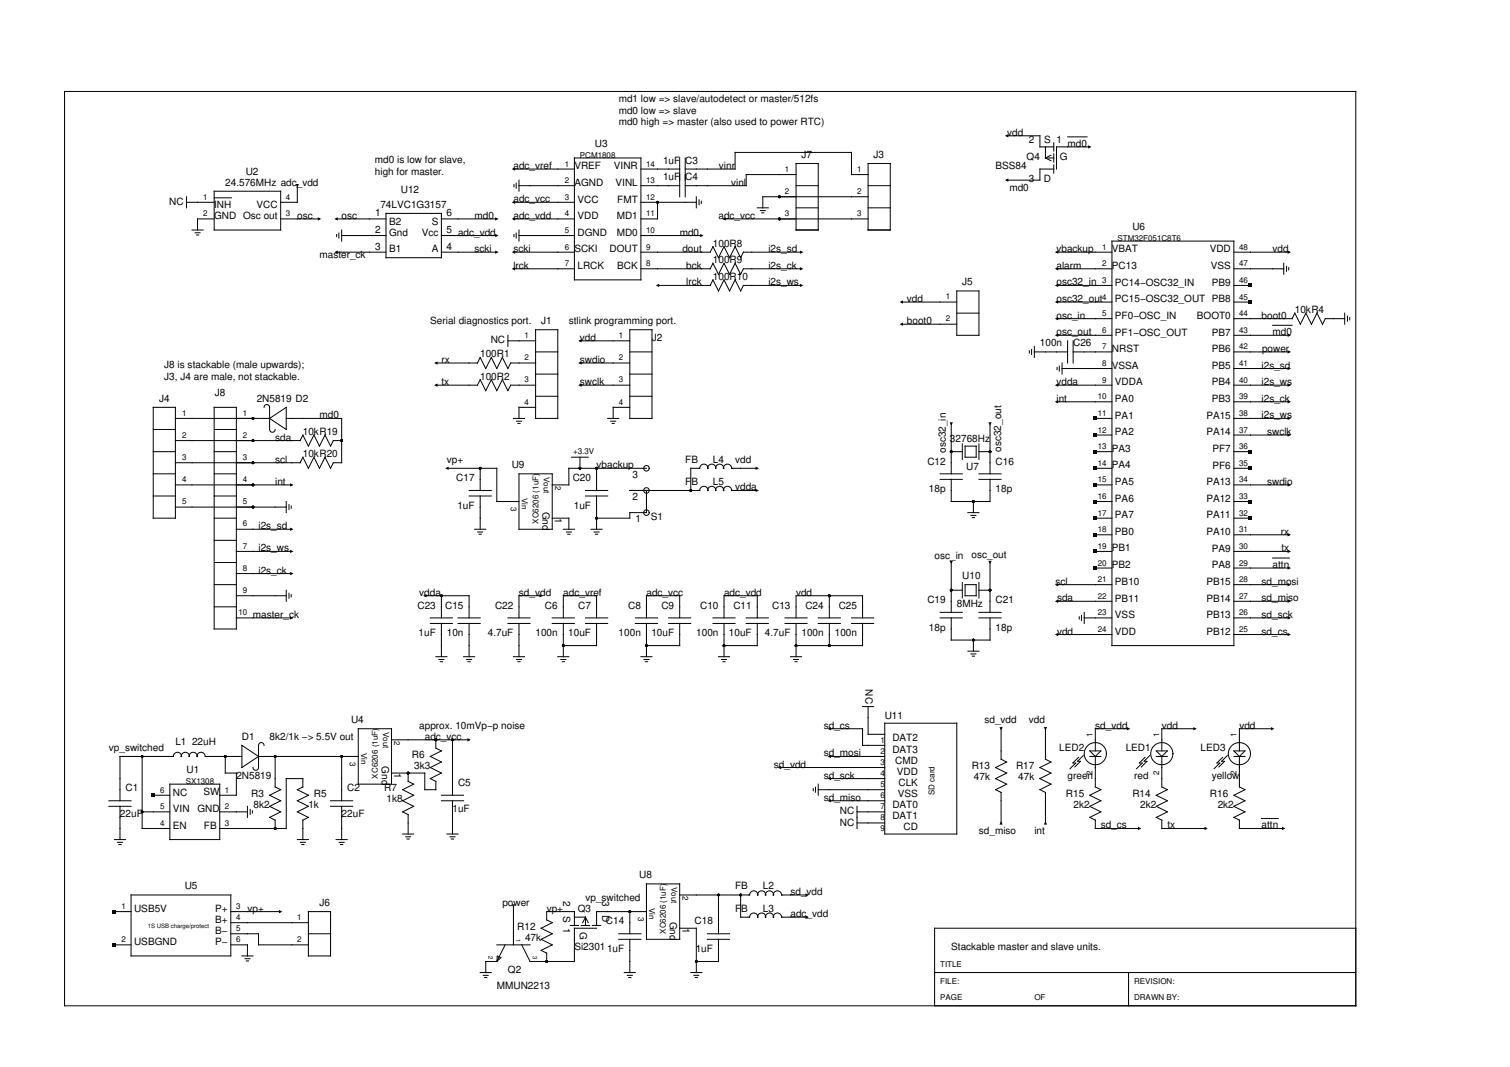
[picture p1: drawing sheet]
<svg xmlns="http://www.w3.org/2000/svg" width="297mm" height="210mm" viewBox="0 0 297 210" stroke-linecap="round" stroke-linejoin="round" font-family="sans-serif">
<g fill="none" stroke="#000" stroke-width=".2">
<path d="M12.7 18h254v179.9h-254zM36.7 39.8h5.4M36.7 38.7v2.2M42.1 37.6h13.1v7.6h-13.1zM42.1 38.9h3.4M58.5 36.5v3.3h-3.3M101 33.3h12M101 39.8h12M101.1 36.3v.4M101.5 36v1M102.1 36.5h10.9M102.1 35.4v2.2"/>
<path d="M113 31.1h13.1v24h-13.1zM126.1 33.3h7.6M126.1 36.5h7.6M126.1 39.8h10.9M129.3 39.8v3.3h-3.2M133.7 31.1v7.6M134.8 33.3h9.8v-3.3h22.9v4.3h3.3M134.8 31.1v7.6M137 38.7v2.2M137.5 39.3v1M138 39.6v.4M156.6 34.3h-9.8v2.2h-12"/>
<path d="M156.6 36.5h4.4M156.6 32.2h4.4v13h-4.4zM170.8 36.5h4.3M170.8 32.2h4.3v13h-4.3zM170.8 38.7h-20.7v2.2M198 26.7h6.6v2.2h2.7M205.7 31.1h1.6M205.7 28.9v2.2M205.7 31.1l1 .5M206.7 30.5l-1 .6M207.3 33.3h-2.7v2.1h-6.6M207.3 28.1v1.6"/>
<path d="M207.3 30.3v1.6M207.3 32.4v1.7M210 26.9h3.8M214.4 28.9h-6.6v4.4M37.8 45.2h2.2M38.4 45.8h1M38.6 46.2h.5M42.1 43.1h-3.2v2.1M55.2 43.1h7.6M66.1 43.1h9.8M66.1 49.6h9.8M66.2 46.1v.5"/>
<path d="M66.7 45.8v1M67.2 46.3h8.7M67.2 45.2v2.2M75.9 42h10.9v8.7h-10.9zM86.8 43.1h10.9M86.8 49.6h10.9M86.8 46.3h10.9M101 43.1h12M101 49.6h12M101 52.9h12M101.1 46.1v.5M101.5 45.8v1"/>
<path d="M102.1 46.3h10.9M102.1 45.2v2.2M126.1 49.6h13.6l.6-1.1 1 2.2 1.1-2.2 1.1 2.2 1.1-2.2 1.1 2.2 .5-1.1h11.5M126.1 52.9h13.6l.6-1.1 1 2.2 1.1-2.2 1.1 2.2 1.1-2.2 1.1 2.2 .5-1.1h11.5M126.1 46.3h12M129.3 56.1h10.4l.6-1 1 2.1 1.1-2.1 1.1 2.1 1.1-2.1 1.1 2.1 .5-1.1h11.5M142.4 43.1h28.4M149 40.9h2.1M149.6 41.4h.9M149.8 41.9h.5M156.6 40.9h4.4M170.8 40.9h4.3"/>
<path d="M177.3 59.4h10.9M188.2 57.2h4.4v8.8h-4.4zM207.8 49.6h10.9M207.8 52.9h10.9M207.8 56.1h10.9M207.8 59.4h10.9M218.7 47.4h24v79.6h-24zM242.7 49.6h10.9M242.7 52.9h9.8M242.7 56.1h3.3M242.7 59.4h3.3M252.5 51.8v2.2"/>
<path d="M253.1 52.4v1M253.5 52.7v.4M85.7 75.8h8.2l.6-1.1 1 2.2 1.1-2.2 1.1 2.2 1.1-2.2 1.1 2.2 .6-1.1h4.9M85.7 71.4h8.2l.6-1.1 1 2.2 1.1-2.2 1.1 2.2 1.1-2.2 1.1 2.2 .6-1.1h4.9M99.9 67.1h5.5M99.9 66v2.1M105.4 64.9h4.3v17.4h-4.3zM105.4 73.6h4.3M105.4 78h4.3M105.4 69.2h4.3M114.1 75.8h9.8M114.1 67.1h9.8"/>
<path d="M114.1 71.4h9.8M123.9 64.9h4.4v17.4h-4.4zM123.9 73.6h4.4M123.9 78h4.4M123.9 69.2h4.4M177.3 63.8h10.9M188.2 61.6h4.4M202.5 69v.4M202.9 68.7v1M203.5 69.2h6.5M203.5 68.1v2.2M207.8 62.7h10.9"/>
<path d="M207.8 66h10.9M207.8 75.8h10.9M207.8 79h10.9M207.9 72.3v.4M208.4 72v1M208.9 72.5h9.8M208.9 71.4v2.2M210 67.1v4.3M211.1 69.2h7.6M211.1 67.1v4.3M242.7 62.7h11.5M242.7 66h10.9"/>
<path d="M242.7 72.5h10.9M242.7 75.8h10.9M242.7 79h10.9M242.7 69.2h10.9M250.3 64h3.9M254.2 62.7l.5-1.1 1.1 2.2 1.1-2.2 1.1 2.2 1.1-2.2 1.1 2.2 .5-1.1h3.8M264.5 61.6v2.2M265.1 62.2v1M265.5 62.5v.4M30.1 93.2h4.4M30.1 80.1h4.4v21.8h-4.4zM30.1 97.6h4.4"/>
<path d="M30.1 88.9h4.4M30.1 84.5h4.4M34.5 95.4h22.9M34.5 82.3h18.5M34.5 86.7h24.6M34.5 91h24.6M34.5 99.8h21.8M42.1 93.2h4.4M42.1 97.6h4.4M42.1 80.1h4.4v43.6h-4.4zM42.1 88.9h4.4M42.1 84.5h4.4"/>
<path d="M51.9 80.1a.55 .55 0 0 1 .6-.5 .55 .55 0 0 1 .5 .5v4.4a.55 .55 0 0 0 .6 .5 .55 .55 0 0 0 .5-.5M53 82.3l3.3-2.2v4.4zM56.3 82.3h10.9v8.7h-1.6l-.6 1.1-1.1-2.2-1.1 2.2-1-2.2-1.1 2.2-1.1-2.2M56.3 98.7v2.1M56.9 99.3v.9M57.3 99.5v.5M59.6 85.6l1.1 2.2 1.1-2.2 1 2.2 1.1-2.2 1.1 2.2 .6-1.1h1.6M59.6 89.9l-.6 1.1M59.6 85.6l-.6 1.1M87.9 92.1h9.8v6.6h4.4M92.3 97.6h4.3M92.3 96.5h4.3"/>
<path d="M94.5 92.1v4.4M94.5 97.6v6.5M101 82.3h2.2M101.6 82.9h1M101.9 83.3h.4M102.1 93.2h6.5v10.9h-6.5zM105.4 80.1h-3.3v2.2M112.4 89.9h3.3M114.1 89.9v2.2M115.2 97.6h4.3M115.2 96.5h4.3M117.4 92.1v4.4"/>
<path d="M117.4 97.6v6.5M119.5 82.3h2.2M120.1 82.9h1M120.4 83.3h.4M123.9 96.5h13.8a.8 .8 0 0 1 .8-.8 .8 .8 0 0 1 .7 .8 .78 .78 0 0 1 .8-.8 .78 .78 0 0 1 .8 .8 .78 .78 0 0 1 .8-.8 .78 .78 0 0 1 .7 .8 .8 .8 0 0 1 .8-.8 .8 .8 0 0 1 .8 .8h5.1M123.9 80.1h-3.3v2.2M127.2 96.5v4.3h-3.3v1.1h-6.5M127.2 92.1h-15.3v3.3h-3.3M149 92.1h-5.1a.8 .8 0 0 0-.8-.8 .8 .8 0 0 0-.8 .9 .78 .78 0 0 0-.7-.9 .78 .78 0 0 0-.8 .9 .78 .78 0 0 0-.8-.9 .78 .78 0 0 0-.8 .9 .8 .8 0 0 0-.7-.9 .8 .8 0 0 0-.8 .8h-1.8v4.4M184.9 93.2h4.4M184.9 94.3h4.4M187.1 83.4v9.8"/>
<path d="M187.1 94.3v4.4h7.7v-4.4M187.1 88.9h2.2M189.3 87.3v3.1M189.8 87.8h2.2v2.1h-2.2zM191.5 98.7v2.1M192.6 87.3v3.1M192.6 93.2h4.3M192.6 94.3h4.3M192.6 88.9h2.2M194.8 83.4v9.8M215.5 95.4h3.2M215.5 98.7h3.2"/>
<path d="M215.5 92.1h3.2M215.5 85.6h3.2M215.5 82.3h3.2M215.5 88.9h3.2M242.7 95.4h10.9M242.7 98.7h3.3M242.7 92.1h3.3M242.7 85.6h10.9M242.7 82.3h10.9M242.7 88.9h3.3M42.1 115h4.4M42.1 101.9h4.4"/>
<path d="M42.1 106.3h4.4M42.1 110.7h4.4M42.1 119.4h4.4M46.5 117.2h9.8M46.5 104.1h10.9M46.5 108.5h10.9M46.5 112.8h10.9M56.3 116.1v2.2M56.9 116.7v1M57.3 117v.4M83.6 117.2h8.7v4.4M86.8 117.2v4.4"/>
<path d="M93.4 104.1h2.1M94 104.7h1M94.2 105.1h.5M106.5 117.2h-4.4v4.4M108.6 101.9h3.3v2.2M110.8 104.1h2.2M111.4 104.7h1M111.7 105.1h.4M116.3 104.1h2.1M116.9 104.7h.9M117.1 105.1h.5M163.1 117.2v4.4"/>
<path d="M187.1 116.1h2.2M187.1 110.7v9.8M189.3 114.6v3M189.8 115h2.2v2.2h-2.2zM190.4 100.8h2.2M191 101.4h1M191.3 101.8h.4M192.6 116.1h2.2M192.6 114.6v3M194.8 110.7v9.8M207.8 115h10.9M207.8 118.3h10.9"/>
<path d="M215.5 101.9h3.2M215.5 108.5h3.2M215.5 105.2h3.2M215.5 111.7h3.2M242.7 115h10.9M242.7 101.9h3.3M242.7 108.5h10.9M242.7 105.2h10.9M242.7 118.3h10.9M242.7 111.7h10.9M250.3 109.8h3.3M46.5 121.6h10.9"/>
<path d="M84.6 121.6h4.4M84.6 122.6h4.4M85.7 129.2h2.2M86.3 129.7h1M86.6 130.2h.4M86.8 122.6v6.6M90.1 121.6h4.4M90.1 122.6h4.4M91.2 129.2h2.2M91.8 129.7h1M92.1 130.2h.4M92.3 122.6v6.6"/>
<path d="M99.9 121.6h4.4M99.9 122.6h4.4M101 129.2h2.2M101.6 129.7h1M101.9 130.2h.4M102.1 122.6v6.6M108.6 121.6h4.4M108.6 122.6h4.4M109.7 129.2h2.2M110.3 129.7h1M110.6 130.2h.4M110.8 121.6v-4.4h6.6v4.4"/>
<path d="M110.8 122.6v6.6M115.2 121.6h4.3M115.2 122.6h4.3M117.4 122.6v4.4h-6.6M125 121.6h4.3M125 122.6h4.3M126.1 129.2h2.2M126.7 129.7h1M126.9 130.2h.5M127.2 121.6v-4.4h6.5v4.4M127.2 122.6v6.6M131.5 121.6h4.4"/>
<path d="M131.5 122.6h4.4M133.7 122.6v4.4h-6.5M140.2 121.6h4.4M140.2 122.6h4.4M141.3 129.2h2.2M141.9 129.7h1M142.2 130.2h.4M142.4 121.6v-4.4h6.6v4.4M142.4 122.6v6.6M146.8 121.6h4.3M146.8 122.6h4.3M149 122.6v4.4h-6.6"/>
<path d="M154.4 121.6h4.4M154.4 122.6h4.4M155.5 129.2h2.2M156.1 129.7h1M156.4 130.2h.4M156.6 121.6v-4.4h13.1v4.4M156.6 122.6v6.6M161 121.6h4.3M161 122.6h4.3M163.1 122.6v4.4M167.5 121.6h4.4M167.5 122.6h4.4"/>
<path d="M169.7 139h2.2M169.7 122.6v4.4h-13.1M170.8 139v5.4h3.2M184.9 121.6h4.4M184.9 120.5h4.4M187.1 121.6v4.3h7.7v-4.3M190.4 128.1h2.2M191 128.6h1M191.3 129.1h.4M191.5 125.9v2.2M192.6 121.6h4.3M192.6 120.5h4.3"/>
<path d="M207.8 124.8h10.9M212.3 121.3v.5M212.7 121.1v.9M213.3 121.6h5.4M213.3 120.5v2.1M242.7 121.6h10.9M242.7 124.8h10.9M21.4 157.5h4.4M21.4 158.6h4.4M23.6 158.6v6.6M28 159.7h5.4M28 148.8v14.2h5.4"/>
<path d="M30.1 156.4h3.3M33.4 154.3h9.8v10.9h-9.8zM43.2 159.7h5.5M44.3 148.8v3.3h2.2v4.3h-3.3M47.6 148.8h-7.2a.8 .8 0 0 0-.9-.8 .8 .8 0 0 0-.7 .9 .78 .78 0 0 0-.8-.9 .78 .78 0 0 0-.8 .9 .78 .78 0 0 0-.7-.9 .78 .78 0 0 0-.8 .9 .8 .8 0 0 0-.8-.9 .8 .8 0 0 0-.8 .8h-10.5v8.7M47.6 146.6l3.3 2.2-3.3 2.2zM48.7 158.6v2.2M49.2 159.2v1M49.7 159.5v.4M50.9 148.8h19.6M51.9 146.6a.55 .55 0 0 0-.5-.5 .55 .55 0 0 0-.5 .5v4.4a.55 .55 0 0 1-.6 .5 .55 .55 0 0 1-.5-.5M54.1 148.8v6l1.1 .6-2.2 1 2.2 1.1-2.2 1.1 2.2 1.1-2.2 1.1 1.1 .5"/>
<path d="M65 157.5h4.4M65 158.6h4.4M67.2 148.8v8.7M67.2 158.6v6.6M70.5 143.4h6.5v10.9h-6.5zM77 152.1h6.6v3.3h2.1v-1.7M77 145.5h15.3M79.2 159.7l1.1 .6M80.3 152.1v1.6l1.1 .6-2.2 1.1 2.2 1-2.2 1.1 2.2 1.1-2.2 1.1M84.6 153.2l1.1 .5M85.7 145.5v1.7l1.1 .5-2.2 1.1 2.2 1.1-2.2 1.1 2.2 1.1-2.2 1.1M86.8 157.5h4.4"/>
<path d="M86.8 156.4h4.4M89 145.5v10.9M89 157.5v6.6M153.3 151h20.7M160 155.1v.5M160.4 154.9v.9M161 155.4h13M161 154.3v2.1M163.1 143.4h6.6v3.2h4.3M163.1 148.8h10.9M163.1 153.2h10.9M163.1 157.5h10.9"/>
<path d="M168.6 159.7h5.4M168.6 158.6v4.4M174 142.3h14.2v21.8h-14.2zM196.9 143.4v6l1.1 .5-2.2 1.1 2.2 1.1-2.2 1.1 2.2 1.1-2.2 1.1 1.1 .5v6M205.7 143.4v6l1 .5-2.1 1.1 2.1 1.1-2.1 1.1 2.1 1.1-2.1 1.1 1.1 .5v6M212.2 149l-1.1 1.1h.5l-1.1 1.1M213.1 148.6l-1.1 1.1 .5 .1-1.1 1.1M214.4 148.8h2.2M214.4 147.7h2.2l-1.1 1.1zM215.5 148.8v6l1.1 .6-2.2 1 2.2 1.1-2.2 1.1 2.2 1.1-2.2 1.1 1.1 .5M222 143.4h-6.5v4.3M225.2 149l-1.1 1.1h.6l-1.1 1.1"/>
<path d="M226.2 148.6l-1.1 1.1 .5 .1-1.1 1.1M227.5 148.8h2.1M227.5 147.7h2.1l-1.1 1.1zM228.5 148.8v6l1.1 .6-2.1 1 2.1 1.1-2.1 1.1 2.1 1.1-2.1 1.1 1 .5M235.1 143.4h-6.6v4.3M240.5 149l-1.1 1.1h.5l-1.1 1.1M241.4 148.6l-1.1 1.1 .6 .1-1.1 1.1M242.7 148.8h2.2M242.7 147.7h2.2l-1.1 1.1zM243.8 148.8v6l1.1 .6-2.2 1 2.2 1.1-2.2 1.1 2.2 1.1-2.2 1.1 1.1 .5M250.3 143.4h-6.5v4.3M22.5 179.3h3.3"/>
<path d="M22.5 165.2h2.2M23.1 165.7h1M23.4 166.1h.4M25.8 176.1h19.6v12h-19.6zM45.4 179.3h9.8M54.1 161.3v1.7M58.5 165.2h2.2M59.1 165.7h1M59.4 166.1h.4M59.6 161.3l1.1-.5-2.2-1.1 2.2-1.1-2.2-1.1 2.2-1.1-2.2-1 1.1-.6v-1.6h-3.3v9.8h-13.1M59.6 161.3v3.9M60.7 179.3h4.3v8.8h-4.3z"/>
<path d="M66.1 165.2h2.2M66.7 165.7h1M67 166.1h.4M79.2 164.1h2.2M79.8 164.6h1M80.1 165.1h.4M80.3 160.2v3.9M87.9 164.1h2.2M88.5 164.6h1M88.8 165.1h.4M101 178.2v7.7M123.9 179.3v4.4"/>
<path d="M127.2 173.9h6.5v10.9h-6.5zM127.2 179.3h-9.8v2.8M133.7 176.1h13.8a.8 .8 0 0 1 .8-.9 .8 .8 0 0 1 .8 .9 .78 .78 0 0 1 .7-.9 .78 .78 0 0 1 .8 .9 .78 .78 0 0 1 .8-.9 .78 .78 0 0 1 .7 .9 .8 .8 0 0 1 .8-.9 .8 .8 0 0 1 .8 .9h5.1M141.3 176.1v7.6M145.7 176.1v4.3h1.8a.8 .8 0 0 1 .8-.8 .8 .8 0 0 1 .8 .9 .78 .78 0 0 1 .7-.9 .78 .78 0 0 1 .8 .9 .78 .78 0 0 1 .8-.9 .78 .78 0 0 1 .7 .9 .8 .8 0 0 1 .8-.9 .8 .8 0 0 1 .8 .8h5.1M168.6 161.9h5.4M215.5 161.3v1.7h8.7M228.5 161.3v1.7h8.8M243.8 161.3v1.7h8.7M248.2 161h3.3M22.5 185.9h3.3M45.4 181.5h15.3"/>
<path d="M45.4 185.9h3.3v2.2M45.4 183.7h5.5v2.2h9.8M47.6 188.1h2.2M48.2 188.6h1M48.5 189h.4M60.7 183.7h4.3M94.5 191.3h2.1M95.1 191.9h.9M95.3 192.3h.5M97.7 185.9h6.6M97.7 189.1h-2.2v2.2M97.8 188.1l.7 .3-.8 .7z"/>
<path d="M99.4 185.9l-1.7 3.2M107.5 187.5v1.6M112.2 182.1h1.6M113 182.1v-2.8h-5.5v1.7l1.1 .5-2.1 1.1 2.1 1.1-2.1 1.1 2.1 1.1-2.1 1.1 1 .5M113 180.4h2.2M114.4 182.1h1.6M115.2 180.4l-.6 1.1M115.2 180.4l.5 1.1M115.2 180.4v1.7M116.5 182.1h1.7M117.4 182.6h-4.4v6.5h-8.7l-1.7-3.2M121.7 183.7h4.4"/>
<path d="M121.7 184.8h4.4M122.8 191.3h2.2M123.4 191.9h1M123.7 192.3h.4M123.9 184.8v6.5M133.7 182.6h3.3v8.7M135.9 191.3h2.2M136.5 191.9h1M136.8 192.3h.4M139.2 183.7h4.3M139.2 184.8h4.3M141.3 184.8v4.3h-4.3"/>
<path d="M183.9 191.3h82.8M222 191.3v6.6M266.7 182.6h-82.8v15.3"/>
<circle cx="127.2" cy="92.1" r=".55"/>
<circle cx="127.2" cy="96.5" r=".55"/>
<circle cx="127.2" cy="100.8" r=".55"/>
<circle cx="215.5" cy="148.3" r="2.18"/>
<circle cx="228.5" cy="148.3" r="2.18"/>
<circle cx="243.8" cy="148.3" r="2.18"/>
</g>
<g fill="#000">
<path d="M58.2 36.2h.6l-.3 .7zM100.7 39.8l.6-.3v.6zM100.7 33.3l.6-.4v.7zM197.7 26.7l.6-.3v.6zM197.7 35.4l.6-.3v.7zM214 28.6l.7 .3-.7 .3zM62.5 42.7l.7 .4-.7 .3zM65.8 43.1l.6-.4v.7zM65.8 49.6l.6-.3v.6zM97.4 42.7l.7 .4-.7 .3zM97.4 46l.7 .3-.7 .4zM97.4 49.3l.7 .3-.7 .3z"/>
<path d="M100.7 52.9l.6-.3v.6zM100.7 43.1l.6-.4v.7zM100.7 49.6l.6-.3v.6zM129 56.1l.7-.3v.7zM137.7 46l.7 .3-.7 .4zM142.1 43.1l.7-.4v.7zM157.4 49.3l.6 .3-.6 .3zM157.4 52.6l.6 .3-.6 .3zM157.4 55.8l.6 .3-.6 .4zM177 59.4l.6-.3v.6zM207.5 56.1l.7-.3v.7zM207.5 59.4l.7-.3v.6z"/>
<path d="M207.5 52.9l.7-.3v.6zM207.5 49.6l.7-.3v.6zM245.7 59.1h.6v.6h-.6zM245.7 55.8h.6v.7h-.6zM253.3 49.3l.6 .3-.6 .3zM85.4 71.4l.7-.3v.6zM85.4 75.8l.7-.4v.7zM113.8 67.1l.6-.4v.7zM113.8 71.4l.6-.3v.6zM113.8 75.8l.6-.4v.7zM177 63.8l.6-.3v.6zM207.5 62.7l.7-.3v.6z"/>
<path d="M207.5 66l.7-.4v.7zM207.5 75.8l.7-.4v.7zM207.5 79l.7-.3v.7zM253.3 78.7l.6 .3-.6 .4zM253.3 72.2l.6 .3-.6 .3zM253.3 75.4l.6 .4-.6 .3zM253.3 68.9l.6 .3-.6 .4zM253.3 65.6l.6 .4-.6 .3zM57.1 95.1l.6 .3-.6 .3zM87.6 92.1l.6-.3v.7zM148.6 91.8l.7 .3-.7 .4zM148.6 96.2l.7 .3-.7 .3z"/>
<path d="M186.8 83.1h.6l-.3 .6zM194.4 83.1h.7l-.3 .6zM215.1 85.3h.7v.6h-.7zM215.1 82h.7v.6h-.7zM215.1 88.5h.7v.7h-.7zM215.1 95.1h.7v.6h-.7zM215.1 98.3h.7v.7h-.7zM215.1 91.8h.7v.7h-.7zM245.7 98.3h.6v.7h-.6zM245.7 88.5h.6v.7h-.6zM245.7 91.8h.6v.7h-.6zM253.3 85.3l.6 .3-.6 .3z"/>
<path d="M253.3 95.1l.6 .3-.6 .3zM253.3 82l.6 .3-.6 .3zM57.1 103.8l.6 .3-.6 .3zM57.1 112.5l.6 .3-.6 .4zM57.1 108.1l.6 .4-.6 .3zM83.2 117.2l.7-.3v.6zM106.1 116.9l.7 .3-.7 .3zM186.8 110.3h.6l-.3 .7zM194.4 110.3h.7l-.3 .7zM207.5 115l.7-.3v.6zM207.5 118.3l.7-.3v.6zM215.1 104.9h.7v.6h-.7z"/>
<path d="M215.1 101.6h.7v.7h-.7zM215.1 108.1h.7v.7h-.7zM215.1 111.4h.7v.7h-.7zM245.7 101.6h.6v.7h-.6zM253.3 108.1l.6 .4-.6 .3zM253.3 104.9l.6 .3-.6 .3zM253.3 118l.6 .3-.6 .3zM253.3 114.7l.6 .3-.6 .3zM253.3 111.4l.6 .3-.6 .4zM57.1 121.2l.6 .4-.6 .3zM207.5 124.8l.7-.3v.7zM253.3 124.5l.6 .3-.6 .4z"/>
<path d="M253.3 121.2l.6 .4-.6 .3zM29.8 156.1h.7v.7h-.7zM92 145.2l.6 .3-.6 .4zM153 151l.7-.3v.6zM162.8 153.2l.7-.4v.7zM162.8 143.4l.7-.4v.7zM162.8 148.8l.7-.3v.6zM162.8 157.5l.7-.3v.7zM196.6 143h.7l-.4 .7zM205.3 143h.7l-.3 .7zM221.7 143l.6 .4-.6 .3zM234.8 143l.6 .4-.6 .3z"/>
<path d="M250 143l.7 .4-.7 .3zM22.2 179h.6v.7h-.6zM54.9 179l.6 .3-.6 .4zM100.7 177.9h.6l-.3 .7zM158.5 175.7l.6 .4-.6 .3zM196.9 161.6l.4 .6h-.7zM205.7 161.6l.3 .6h-.7zM223.9 162.7l.6 .3-.6 .3zM236.9 162.7l.7 .3-.7 .3zM252.2 162.7l.7 .3-.7 .3zM22.2 185.5h.6v.7h-.6zM158.5 180.1l.6 .3-.6 .4z"/>
<circle cx="129.3" cy="39.8" r=".27"/>
<circle cx="153.3" cy="38.7" r=".27"/>
<circle cx="153.3" cy="43.1" r=".27"/>
<circle cx="49.8" cy="86.7" r=".27"/>
<circle cx="49.8" cy="95.4" r=".27"/>
<circle cx="49.8" cy="99.8" r=".27"/>
<circle cx="49.8" cy="91" r=".27"/>
<circle cx="49.8" cy="82.3" r=".27"/>
<circle cx="67.2" cy="86.7" r=".27"/>
<circle cx="94.5" cy="92.1" r=".27"/>
<circle cx="114.1" cy="92.1" r=".27"/>
<circle cx="117.4" cy="92.1" r=".27"/>
<circle cx="135.9" cy="96.5" r=".27"/>
<circle cx="187.1" cy="88.9" r=".27"/>
<circle cx="191.5" cy="98.7" r=".27"/>
<circle cx="194.8" cy="88.9" r=".27"/>
<circle cx="86.8" cy="117.2" r=".27"/>
<circle cx="117.4" cy="101.9" r=".27"/>
<circle cx="163.1" cy="117.2" r=".27"/>
<circle cx="187.1" cy="116.1" r=".27"/>
<circle cx="194.8" cy="116.1" r=".27"/>
<circle cx="110.8" cy="127" r=".27"/>
<circle cx="127.2" cy="127" r=".27"/>
<circle cx="142.4" cy="127" r=".27"/>
<circle cx="156.6" cy="127" r=".27"/>
<circle cx="163.1" cy="127" r=".27"/>
<circle cx="191.5" cy="125.9" r=".27"/>
<circle cx="28" cy="148.8" r=".27"/>
<circle cx="28" cy="159.7" r=".27"/>
<circle cx="44.3" cy="148.8" r=".27"/>
<circle cx="54.1" cy="148.8" r=".27"/>
<circle cx="67.2" cy="148.8" r=".27"/>
<circle cx="80.3" cy="152.1" r=".27"/>
<circle cx="85.7" cy="145.5" r=".27"/>
<circle cx="89" cy="145.5" r=".27"/>
<circle cx="54.1" cy="163" r=".27"/>
<circle cx="123.9" cy="179.3" r=".27"/>
<circle cx="141.3" cy="176.1" r=".27"/>
<circle cx="145.7" cy="176.1" r=".27"/>
<circle cx="107.5" cy="189.1" r=".27"/>
<circle cx="137" cy="189.1" r=".27"/>
</g>
<g font-size="2">
<text x="121.7" y="20.1">md1 low =&gt; slave/autodetect or master/512fs</text>
<text x="121.7" y="22.3">md0 low =&gt; slave</text>
<text x="117" y="28.9">U3</text>
<text x="121.7" y="24.5">md0 high =&gt; master (also used to power RTC)</text>
<text x="198.1" y="26.7">vdd</text>
<text x="202.4" y="28.1">2</text>
<text x="205.4" y="28.2">S 1</text>
<text x="210" y="28.9">md0</text>
<text x="48.3" y="34.3">U2</text>
<text x="73.7" y="32.1">md0 is low for slave,</text>
<text x="73.7" y="34.3">high for master.</text>
<text x="101" y="33.3">adc_vref</text>
<text x="113" y="33.3">VREF</text>
<text x="120.8" y="33.3">VINR</text>
<text x="130.4" y="32.2">1uF</text>
<text x="130.4" y="35.4">1uF</text>
<text x="134.8" y="32.2">C3</text>
<text x="134.8" y="35.4">C4</text>
<text x="141.4" y="33.3">vinr</text>
<text x="157.7" y="31.1">J7</text>
<text x="171.9" y="31.1">J3</text>
<text x="195.8" y="33.3">BSS84</text>
<text x="201.9" y="31.4">Q4</text>
<text x="202.4" y="35.7">3</text>
<text x="205.3" y="35.8">D</text>
<text x="208.5" y="31.4">G</text>
<text x="33.3" y="40.3">NC</text>
<text x="42.1" y="40.9">INH</text>
<text x="44.3" y="36.5">24.576MHz adc_vdd</text>
<text x="50.5" y="40.9">VCC</text>
<text x="74.8" y="40.9">74LVC1G3157</text>
<text x="78.9" y="37.9">U12</text>
<text x="101" y="39.8">adc_vcc</text>
<text x="113" y="36.5">AGND</text>
<text x="113.6" y="39.9">VCC</text>
<text x="121.1" y="36.6">VINL</text>
<text x="121.4" y="39.9">FMT</text>
<text x="143.8" y="36.5">vinl</text>
<text x="198.6" y="37.6">md0</text>
<text x="42.1" y="43.1">GND Osc out</text>
<text x="58.5" y="43.1">osc</text>
<text x="67.2" y="43.1">osc</text>
<text x="73.8" y="42.6">1</text>
<text x="73.8" y="45.8">2</text>
<text x="76.5" y="44.2">B2</text>
<text x="76.5" y="46.4">Gnd</text>
<text x="82.9" y="46.4">Vcc</text>
<text x="84.9" y="44.2">S</text>
<text x="87.9" y="45.8">5 adc_vdd</text>
<text x="87.9" y="42.6">6</text>
<text x="93.4" y="43.1">md0</text>
<text x="101" y="43.1">adc_vdd</text>
<text x="113.6" y="43.1">VDD</text>
<text x="113.6" y="46.4">DGND</text>
<text x="121.3" y="43.1">MD1</text>
<text x="121.3" y="46.4">MD0</text>
<text x="133.7" y="46.3">md0</text>
<text x="141.3" y="43.1">adc_vcc</text>
<text x="222.8" y="45.2">U6</text>
<text x="62.8" y="50.7">master_ck</text>
<text x="73.8" y="49.1">3</text>
<text x="76.5" y="49.7">B1</text>
<text x="84.9" y="49.7">A</text>
<text x="87.9" y="49.1">4</text>
<text x="93.4" y="49.6">scki</text>
<text x="101" y="52.9">lrck</text>
<text x="101" y="49.6">scki</text>
<text x="113" y="49.6">SCKI</text>
<text x="113.6" y="52.9">LRCK</text>
<text x="119.9" y="49.7">DOUT</text>
<text x="121.4" y="52.9">BCK</text>
<text x="134.2" y="49.6">dout</text>
<text x="135" y="52.9">bck</text>
<text x="140.2" y="51.8">100R9</text>
<text x="140.2" y="48.5">100R8</text>
<text x="151.1" y="49.6">i2s_sd</text>
<text x="151.1" y="52.9">i2s_ck</text>
<text x="207.8" y="52.9">alarm</text>
<text x="207.8" y="49.6">vbackup</text>
<text x="218.7" y="49.6">VBAT</text>
<text x="218.7" y="52.9">PC13</text>
<text x="238" y="49.7">VDD</text>
<text x="238.2" y="52.9">VSS</text>
<text x="250.3" y="49.6">vdd</text>
<text x="135" y="56.1">lrck</text>
<text x="140.2" y="55.1">100R10</text>
<text x="151.1" y="56.1">i2s_ws</text>
<text x="178.4" y="59.4">vdd</text>
<text x="189.3" y="56.1">J5</text>
<text x="207.8" y="56.1">osc32_in</text>
<text x="207.8" y="59.4">osc32_out</text>
<text x="219.3" y="56.2">PC14−OSC32_IN</text>
<text x="219.3" y="59.5">PC15−OSC32_OUT PB8</text>
<text x="238.4" y="56.2">PB9</text>
<text x="84.6" y="63.8">Serial diagnostics port.</text>
<text x="106.5" y="63.8">J1</text>
<text x="111.9" y="63.8">stlink programming port.</text>
<text x="178.4" y="63.8">boot0</text>
<text x="207.8" y="62.7">osc_in</text>
<text x="207.8" y="66">osc_out</text>
<text x="219.3" y="62.7">PF0−OSC_IN</text>
<text x="235.4" y="62.7">BOOT0</text>
<text x="248.2" y="62.7">boot0</text>
<text x="250.3" y="66">md0</text>
<text x="254.7" y="61.6">10kR4</text>
<text x="86.8" y="71.4">rx</text>
<text x="94.5" y="70.3">100R1</text>
<text x="96.5" y="67.6">NC</text>
<text x="114.1" y="67.1">vdd</text>
<text x="114.1" y="71.4">swdio</text>
<text x="128.3" y="67.1">J2</text>
<text x="204.6" y="68.1">100n</text>
<text x="211.1" y="68.1">C26</text>
<text x="218.7" y="69.2">NRST</text>
<text x="219.3" y="66">PF1−OSC_OUT</text>
<text x="238.4" y="69.3">PB6</text>
<text x="238.4" y="66">PB7</text>
<text x="248.3" y="69.2">power</text>
<text x="32.3" y="72.5">J8 is stackable (male upwards);</text>
<text x="32.3" y="74.7">J3, J4 are male, not stackable.</text>
<text x="42.2" y="78">J8</text>
<text x="86.8" y="75.8">tx</text>
<text x="94.5" y="74.7">100R2</text>
<text x="114.1" y="75.8">swclk</text>
<text x="207.8" y="75.8">vdda</text>
<text x="218.7" y="72.5">VSSA</text>
<text x="219.3" y="75.8">VDDA</text>
<text x="238.4" y="75.8">PB4</text>
<text x="238.4" y="72.6">PB5</text>
<text x="248.2" y="72.5">i2s_sd</text>
<text x="248.2" y="75.8">i2s_ws</text>
<text x="31.3" y="79">J4</text>
<text x="50.5" y="79">2N5819 D2</text>
<text x="62.8" y="82.3">md0</text>
<text x="207.8" y="79">int</text>
<text x="219.3" y="79.1">PA0</text>
<text x="219.3" y="82.4">PA1</text>
<text x="237.3" y="82.4">PA15</text>
<text x="238.4" y="79.1">PB3</text>
<text x="248.2" y="82.3">i2s_ws</text>
<text x="248.2" y="79">i2s_ck</text>
<text x="54.1" y="86.7">sda</text>
<text x="59.6" y="89.9">10kR20</text>
<text x="59.6" y="85.6">10kR19</text>
<text x="186" y="89.1" transform="rotate(-90 186 89.1)">osc32_in</text>
<text x="186.9" y="87">32768Hz</text>
<text x="196.9" y="88.9" transform="rotate(-90 196.9 88.9)">osc32_out</text>
<text x="218.7" y="88.9">PA3</text>
<text x="219.3" y="85.6">PA2</text>
<text x="237.3" y="85.6">PA14</text>
<text x="238.5" y="88.9">PF7</text>
<text x="249.3" y="85.6">swclk</text>
<text x="54.1" y="91">scl</text>
<text x="54.1" y="95.4">int</text>
<text x="87.9" y="91">vp+</text>
<text x="89.8" y="94.7">C17</text>
<text x="100.7" y="92.1">U9</text>
<text x="112.7" y="94.7">C20</text>
<text x="117.4" y="92.1">vbackup</text>
<text x="124.4" y="94.1">3</text>
<text x="134.8" y="91">FB</text>
<text x="134.8" y="95.4">FB</text>
<text x="140.2" y="91">L4</text>
<text x="140.2" y="95.4">L5</text>
<text x="144.6" y="91">vdd</text>
<text x="182.4" y="91.4">C12</text>
<text x="190.1" y="92.4">U7</text>
<text x="195.8" y="91.4">C16</text>
<text x="218.7" y="92.1">PA4</text>
<text x="219.3" y="95.4">PA5</text>
<text x="237.3" y="95.4">PA13</text>
<text x="238.5" y="92.2">PF6</text>
<text x="249.3" y="95.4">swdio</text>
<text x="90" y="100.1">1uF</text>
<text x="106.7" y="100.6" transform="rotate(90 106.7 100.6)">Gnd</text>
<text x="109.2" y="102" transform="rotate(90 109.2 102)">1</text>
<text x="112.9" y="100.1">1uF</text>
<text x="124.4" y="98.4">2</text>
<text x="144.6" y="96.5">vdda</text>
<text x="182.7" y="96.8">18p</text>
<text x="195.8" y="96.8">18p</text>
<text x="219.3" y="98.7">PA6</text>
<text x="219.3" y="102">PA7</text>
<text x="237.3" y="102">PA11</text>
<text x="237.3" y="98.7">PA12</text>
<text x="50.9" y="104.1">i2s_sd</text>
<text x="125" y="102.7">1</text>
<text x="128" y="102.3">S1</text>
<text x="219.3" y="105.3">PB0</text>
<text x="237.3" y="105.3">PA10</text>
<text x="252" y="105.2">rx</text>
<text x="50.9" y="112.8">i2s_ck</text>
<text x="50.9" y="108.5">i2s_ws</text>
<text x="183.9" y="109.9">osc_in</text>
<text x="189.3" y="113.9">U10</text>
<text x="191.1" y="109.8">osc_out</text>
<text x="218.7" y="108.5">PB1</text>
<text x="218.7" y="111.7">PB2</text>
<text x="238.4" y="108.5">PA9</text>
<text x="238.4" y="111.8">PA8</text>
<text x="250.3" y="111.7">attn</text>
<text x="252.1" y="108.5">tx</text>
<text x="82.1" y="119.7">C23</text>
<text x="82.5" y="117.2">vdda</text>
<text x="87.6" y="119.7">C15</text>
<text x="97.4" y="119.7">C22</text>
<text x="102.1" y="117.2">sd_vdd</text>
<text x="107.2" y="119.7">C6</text>
<text x="110.8" y="117.2">adc_vref</text>
<text x="113.7" y="119.7">C7</text>
<text x="123.6" y="119.7">C8</text>
<text x="127.2" y="117.2">adc_vcc</text>
<text x="130.1" y="119.7">C9</text>
<text x="137.7" y="119.7">C10</text>
<text x="142.4" y="117.2">adc_vdd</text>
<text x="144.3" y="119.7">C11</text>
<text x="151.9" y="119.7">C13</text>
<text x="156.6" y="117.2">vdd</text>
<text x="158.4" y="119.7">C24</text>
<text x="165" y="119.7">C25</text>
<text x="182.4" y="118.6">C19</text>
<text x="188.2" y="119.4">8MHz</text>
<text x="195.8" y="118.6">C21</text>
<text x="207.6" y="115">scl</text>
<text x="207.9" y="118.3">sda</text>
<text x="219.3" y="115.1">PB10</text>
<text x="219.3" y="118.3">PB11</text>
<text x="237.3" y="118.3">PB14</text>
<text x="237.3" y="115.1">PB15</text>
<text x="248.2" y="118.3">sd_miso</text>
<text x="248.2" y="115">sd_mosi</text>
<text x="49.8" y="121.6">master_ck</text>
<text x="82.3" y="125.2">1uF</text>
<text x="87.9" y="125.1">10n</text>
<text x="96" y="125.2">4.7uF</text>
<text x="105.3" y="125.1">100n</text>
<text x="111.8" y="125.2">10uF</text>
<text x="121.7" y="125.1">100n</text>
<text x="128.1" y="125.2">10uF</text>
<text x="137" y="125.1">100n</text>
<text x="143.4" y="125.2">10uF</text>
<text x="150.5" y="125.2">4.7uF</text>
<text x="157.7" y="125.1">100n</text>
<text x="164.2" y="125.1">100n</text>
<text x="182.7" y="124.1">18p</text>
<text x="195.8" y="124.1">18p</text>
<text x="207.9" y="124.8">vdd</text>
<text x="219.3" y="124.9">VDD</text>
<text x="219.3" y="121.6">VSS</text>
<text x="237.3" y="124.9">PB12</text>
<text x="237.3" y="121.6">PB13</text>
<text x="248.2" y="124.8">sd_cs</text>
<text x="248.2" y="121.6">sd_sck</text>
<text x="170.2" y="135.6" transform="rotate(90 170.2 135.6)">NC</text>
<text x="69.1" y="142.3">U4</text>
<text x="82.5" y="143.4">approx. 10mVp−p noise</text>
<text x="162" y="143.4">sd_cs</text>
<text x="174" y="141.5">U11</text>
<text x="193.7" y="142.3">sd_vdd</text>
<text x="202.4" y="142.3">vdd</text>
<text x="215.5" y="143.4">sd_vdd</text>
<text x="228.5" y="143.4">vdd</text>
<text x="243.8" y="143.4">vdd</text>
<text x="21.4" y="147.7">vp_switched</text>
<text x="34.5" y="146.6">L1 22uH</text>
<text x="47.6" y="145.5">D1</text>
<text x="53" y="145.5">8k2/1k −&gt; 5.5V out</text>
<text x="81" y="149.1">R6</text>
<text x="83.6" y="145.5">adc_vcc</text>
<text x="162" y="148.8">sd_mosi</text>
<text x="175.5" y="145.9">DAT2</text>
<text x="175.5" y="148">DAT3</text>
<text x="208.4" y="147.7">LED2</text>
<text x="221.4" y="147.7">LED1</text>
<text x="236.2" y="147.7">LED3</text>
<text x="24.7" y="155.7">C1</text>
<text x="36.7" y="152.1">U1</text>
<text x="46.5" y="153.2">2N5819</text>
<text x="68.3" y="155.7">C2</text>
<text x="75.1" y="150.8" transform="rotate(90 75.1 150.8)">Gnd</text>
<text x="75.6" y="155.7">R7</text>
<text x="77.6" y="152.1" transform="rotate(90 77.6 152.1)">1</text>
<text x="81.5" y="151.3">3k3</text>
<text x="90.1" y="154.6">C5</text>
<text x="152.2" y="151">sd_vdd</text>
<text x="162" y="153.2">sd_sck</text>
<text x="176.1" y="150.2">CMD</text>
<text x="176.4" y="152.4">VDD</text>
<text x="176.8" y="154.6">CLK</text>
<text x="191.1" y="151.3">R13</text>
<text x="191.6" y="153.5">47k</text>
<text x="199.9" y="151.3">R17</text>
<text x="200.3" y="153.5">47k</text>
<text x="210" y="153.2">green</text>
<text x="223.1" y="153.2">red</text>
<text x="238.4" y="153.2">yellow</text>
<text x="23.6" y="160.8">22uF</text>
<text x="34" y="156.5">NC</text>
<text x="34" y="159.8">VIN</text>
<text x="38.9" y="159.7">GND</text>
<text x="40.1" y="156.4">SW</text>
<text x="49.4" y="156.8">R3</text>
<text x="49.9" y="158.9">8k2</text>
<text x="60.7" y="158.9">1k</text>
<text x="61.8" y="156.8">R5</text>
<text x="67.2" y="160.8">22uF</text>
<text x="76" y="157.9">1k8</text>
<text x="89" y="159.7">1uF</text>
<text x="162" y="157.5">sd_miso</text>
<text x="165.2" y="160.2">NC</text>
<text x="175.5" y="158.9">DAT0</text>
<text x="175.5" y="161.1">DAT1</text>
<text x="176.6" y="156.8">VSS</text>
<text x="209.7" y="156.8">R15</text>
<text x="211.2" y="158.9">2k2</text>
<text x="222.8" y="156.8">R14</text>
<text x="224.3" y="158.9">2k2</text>
<text x="238" y="156.8">R16</text>
<text x="239.5" y="158.9">2k2</text>
<text x="34" y="163">EN</text>
<text x="40.1" y="163">FB</text>
<text x="165.2" y="162.4">NC</text>
<text x="177.7" y="163.3">CD</text>
<text x="192.6" y="164.1">sd_miso</text>
<text x="203.5" y="164.1">int</text>
<text x="216.6" y="163">sd_cs</text>
<text x="229.6" y="163">tx</text>
<text x="248.2" y="163">attn</text>
<text x="125.7" y="172.8">U8</text>
<text x="26.4" y="179.4">USB5V</text>
<text x="36.3" y="175">U5</text>
<text x="42.3" y="179.4">P+</text>
<text x="48.7" y="179.3">vp+</text>
<text x="62.8" y="178.2">J6</text>
<text x="98.8" y="178.2">power</text>
<text x="107.5" y="179.3">vp+</text>
<text x="110.8" y="177.1" transform="rotate(90 110.8 177.1)">2</text>
<text x="113.6" y="179.3">Q3</text>
<text x="115.2" y="177.2">vp_switched</text>
<text x="118.4" y="177.1" transform="rotate(90 118.4 177.1)">3</text>
<text x="144.6" y="175">FB</text>
<text x="144.6" y="179.3">FB</text>
<text x="150.1" y="175">L2</text>
<text x="150.1" y="179.3">L3</text>
<text x="155.5" y="176.1">sd_vdd</text>
<text x="26.4" y="185.9">USBGND</text>
<text x="42.3" y="181.6">B+</text>
<text x="42.3" y="183.7">B−</text>
<text x="42.3" y="185.9">P−</text>
<text x="101.8" y="182.9">R12</text>
<text x="103.3" y="185.1">47k</text>
<text x="110.8" y="180.2" transform="rotate(90 110.8 180.2)">S 1</text>
<text x="114.1" y="183.3" transform="rotate(90 114.1 183.3)">G</text>
<text x="118.4" y="180.1" transform="rotate(90 118.4 180.1)">D</text>
<text x="119.2" y="181.9">C14</text>
<text x="131.8" y="181.3" transform="rotate(90 131.8 181.3)">Gnd</text>
<text x="134.2" y="182.7" transform="rotate(90 134.2 182.7)">1</text>
<text x="136.6" y="181.9">C18</text>
<text x="155.5" y="180.4">adc_vdd</text>
<text x="99.9" y="191.3">Q2</text>
<text x="113" y="187">Si23011uF</text>
<text x="136.9" y="187.3">1uF</text>
<text x="187.1" y="187">Stackable master and slave units.</text>
<text x="97.7" y="194.6">MMUN2213</text>
</g>
<g font-size="1.6">
<text x="111.1" y="32.8">1</text>
<text x="114.1" y="31.1">PCM1808</text>
<text x="127.1" y="32.8">14</text>
<text x="154.4" y="33.8">1</text>
<text x="168.6" y="33.8">1</text>
<text x="40" y="39.3">1</text>
<text x="56.3" y="39.3">4</text>
<text x="111.1" y="36">2</text>
<text x="111.1" y="39.3">3</text>
<text x="127.1" y="39.3">12</text>
<text x="127.1" y="36">13</text>
<text x="154.4" y="38.2">2</text>
<text x="168.6" y="38.2">2</text>
<text x="40" y="42.5">2</text>
<text x="56.3" y="42.6">3</text>
<text x="111.1" y="42.6">4</text>
<text x="111.1" y="45.8">5</text>
<text x="127.1" y="42.6">11</text>
<text x="127.1" y="45.8">10</text>
<text x="154.4" y="42.5">3</text>
<text x="168.6" y="42.5">3</text>
<text x="219.8" y="47.4">STM32F051C8T6</text>
<text x="111.1" y="49.1">6</text>
<text x="111.1" y="52.4">7</text>
<text x="127.1" y="52.4">8</text>
<text x="127.1" y="49.1">9</text>
<text x="216.8" y="49.1">1</text>
<text x="216.8" y="52.4">2</text>
<text x="243.8" y="49.1">48</text>
<text x="243.8" y="52.4">47</text>
<text x="186" y="58.9">1</text>
<text x="216.8" y="55.7">3</text>
<text x="216.8" y="58.9">4</text>
<text x="243.8" y="58.9">45</text>
<text x="243.8" y="55.7">46</text>
<text x="186" y="63.2">2</text>
<text x="216.8" y="65.5">6</text>
<text x="216.8" y="62.2">5</text>
<text x="243.8" y="65.5">43</text>
<text x="243.8" y="62.2">44</text>
<text x="103.2" y="66.5">1</text>
<text x="103.2" y="70.9">2</text>
<text x="121.7" y="66.5">1</text>
<text x="121.7" y="70.9">2</text>
<text x="216.8" y="68.7">7</text>
<text x="243.8" y="68.7">42</text>
<text x="103.2" y="75.2">3</text>
<text x="121.7" y="75.2">3</text>
<text x="216.8" y="72">8</text>
<text x="216.8" y="75.3">9</text>
<text x="243.8" y="75.3">40</text>
<text x="243.8" y="72">41</text>
<text x="35.8" y="81.8">1</text>
<text x="47.8" y="81.8">1</text>
<text x="103.2" y="79.6">4</text>
<text x="121.7" y="79.6">4</text>
<text x="215.9" y="78.6">10</text>
<text x="215.9" y="81.8">11</text>
<text x="243.8" y="78.6">39</text>
<text x="243.8" y="81.8">38</text>
<text x="35.8" y="86.1">2</text>
<text x="47.8" y="86.1">2</text>
<text x="112.7" y="89.4">+3.3V</text>
<text x="215.9" y="85.1">12</text>
<text x="215.9" y="88.4">13</text>
<text x="243.8" y="88.4">36</text>
<text x="243.8" y="85.1">37</text>
<text x="35.8" y="90.5">3</text>
<text x="35.8" y="94.8">4</text>
<text x="47.8" y="90.5">3</text>
<text x="47.8" y="94.8">4</text>
<text x="107" y="93.8" transform="rotate(90 107 93.8)">Vout</text>
<text x="109.2" y="95.7" transform="rotate(90 109.2 95.7)">2</text>
<text x="215.9" y="94.9">15</text>
<text x="215.9" y="91.6">14</text>
<text x="243.8" y="94.9">34</text>
<text x="243.8" y="91.6">35</text>
<text x="35.8" y="99.2">5</text>
<text x="47.8" y="99.2">5</text>
<text x="100.5" y="99.7" transform="rotate(90 100.5 99.7)">3</text>
<text x="102.6" y="98" transform="rotate(90 102.6 98)">Vin</text>
<text x="215.9" y="98.2">16</text>
<text x="215.9" y="101.4">17</text>
<text x="243.8" y="101.4">32</text>
<text x="243.8" y="98.2">33</text>
<text x="47.8" y="103.6">6</text>
<text x="47.8" y="107.9">7</text>
<text x="105.9" y="103" transform="rotate(-90 105.9 103)">XC6206 (1uF)</text>
<text x="215.9" y="104.7">18</text>
<text x="215.9" y="108">19</text>
<text x="243.8" y="108">30</text>
<text x="243.8" y="104.7">31</text>
<text x="47.8" y="112.3">8</text>
<text x="215.9" y="111.3">20</text>
<text x="243.8" y="111.3">29</text>
<text x="47.8" y="116.7">9</text>
<text x="215.9" y="114.5">21</text>
<text x="215.9" y="117.8">22</text>
<text x="243.8" y="117.8">27</text>
<text x="243.8" y="114.5">28</text>
<text x="46.9" y="121">10</text>
<text x="215.9" y="124.3">24</text>
<text x="215.9" y="121.1">23</text>
<text x="243.8" y="124.3">25</text>
<text x="243.8" y="121.1">26</text>
<text x="75.4" y="144" transform="rotate(90 75.4 144)">Vout</text>
<text x="68.8" y="149.8" transform="rotate(90 68.8 149.8)">3</text>
<text x="71" y="148.1" transform="rotate(90 71 148.1)">Vin</text>
<text x="77.6" y="145.8" transform="rotate(90 77.6 145.8)">2</text>
<text x="173.2" y="146.1">1</text>
<text x="173.2" y="148.3">2</text>
<text x="214.9" y="145" transform="rotate(-90 214.9 145)">1</text>
<text x="228" y="145" transform="rotate(-90 228 145)">1</text>
<text x="243.3" y="145" transform="rotate(-90 243.3 145)">1</text>
<text x="31.5" y="156">6</text>
<text x="36.5" y="154.3">SX1308</text>
<text x="44.3" y="156">1</text>
<text x="74.3" y="153.2" transform="rotate(-90 74.3 153.2)">XC6206 (1uF)</text>
<text x="173.2" y="150.5">3</text>
<text x="173.2" y="152.7">4</text>
<text x="173.2" y="154.8">5</text>
<text x="214.9" y="152.4" transform="rotate(-90 214.9 152.4)">2</text>
<text x="228" y="152.4" transform="rotate(-90 228 152.4)">2</text>
<text x="243.3" y="152.4" transform="rotate(-90 243.3 152.4)">2</text>
<text x="31.5" y="159.2">5</text>
<text x="44.3" y="159.2">2</text>
<text x="173.2" y="157">6</text>
<text x="173.2" y="159.2">7</text>
<text x="173.2" y="161.4">8</text>
<text x="183.9" y="156.4" transform="rotate(-90 183.9 156.4)">SD card</text>
<text x="31.5" y="162.5">4</text>
<text x="44.3" y="162.5">3</text>
<text x="173.2" y="163.6">9</text>
<text x="23.9" y="178.8">1</text>
<text x="46.4" y="178.8">3</text>
<text x="127.7" y="178.6" transform="rotate(90 127.7 178.6)">Vin</text>
<text x="132.1" y="174.5" transform="rotate(90 132.1 174.5)">Vout</text>
<text x="134.2" y="176.3" transform="rotate(90 134.2 176.3)">2</text>
<text x="23.9" y="185.4">2</text>
<text x="46.4" y="181">4</text>
<text x="46.4" y="183.2">5</text>
<text x="46.4" y="185.4">6</text>
<text x="58.5" y="181">1</text>
<text x="58.5" y="185.3">2</text>
<text x="125.5" y="180.4" transform="rotate(90 125.5 180.4)">3</text>
<text x="131" y="183.7" transform="rotate(-90 131 183.7)">XC6206 (1uF)</text>
<text x="184.9" y="190.2">TITLE</text>
<text x="184.9" y="193.5">FILE:</text>
<text x="184.9" y="196.8">PAGE</text>
<text x="203.5" y="196.8">OF</text>
<text x="223.1" y="193.5">REVISION:</text>
<text x="223.1" y="196.8">DRAWN BY:</text>
</g>
<g font-size="1.2">
<text x="29.1" y="182.6">1S USB charge/protect</text>
<text x="101.5" y="184.8" transform="rotate(90 101.5 184.8)">1</text>
<text x="96.1" y="188.1" transform="rotate(90 96.1 188.1)">2</text>
<text x="104.8" y="188.1" transform="rotate(90 104.8 188.1)">3</text>
</g>
</svg>
